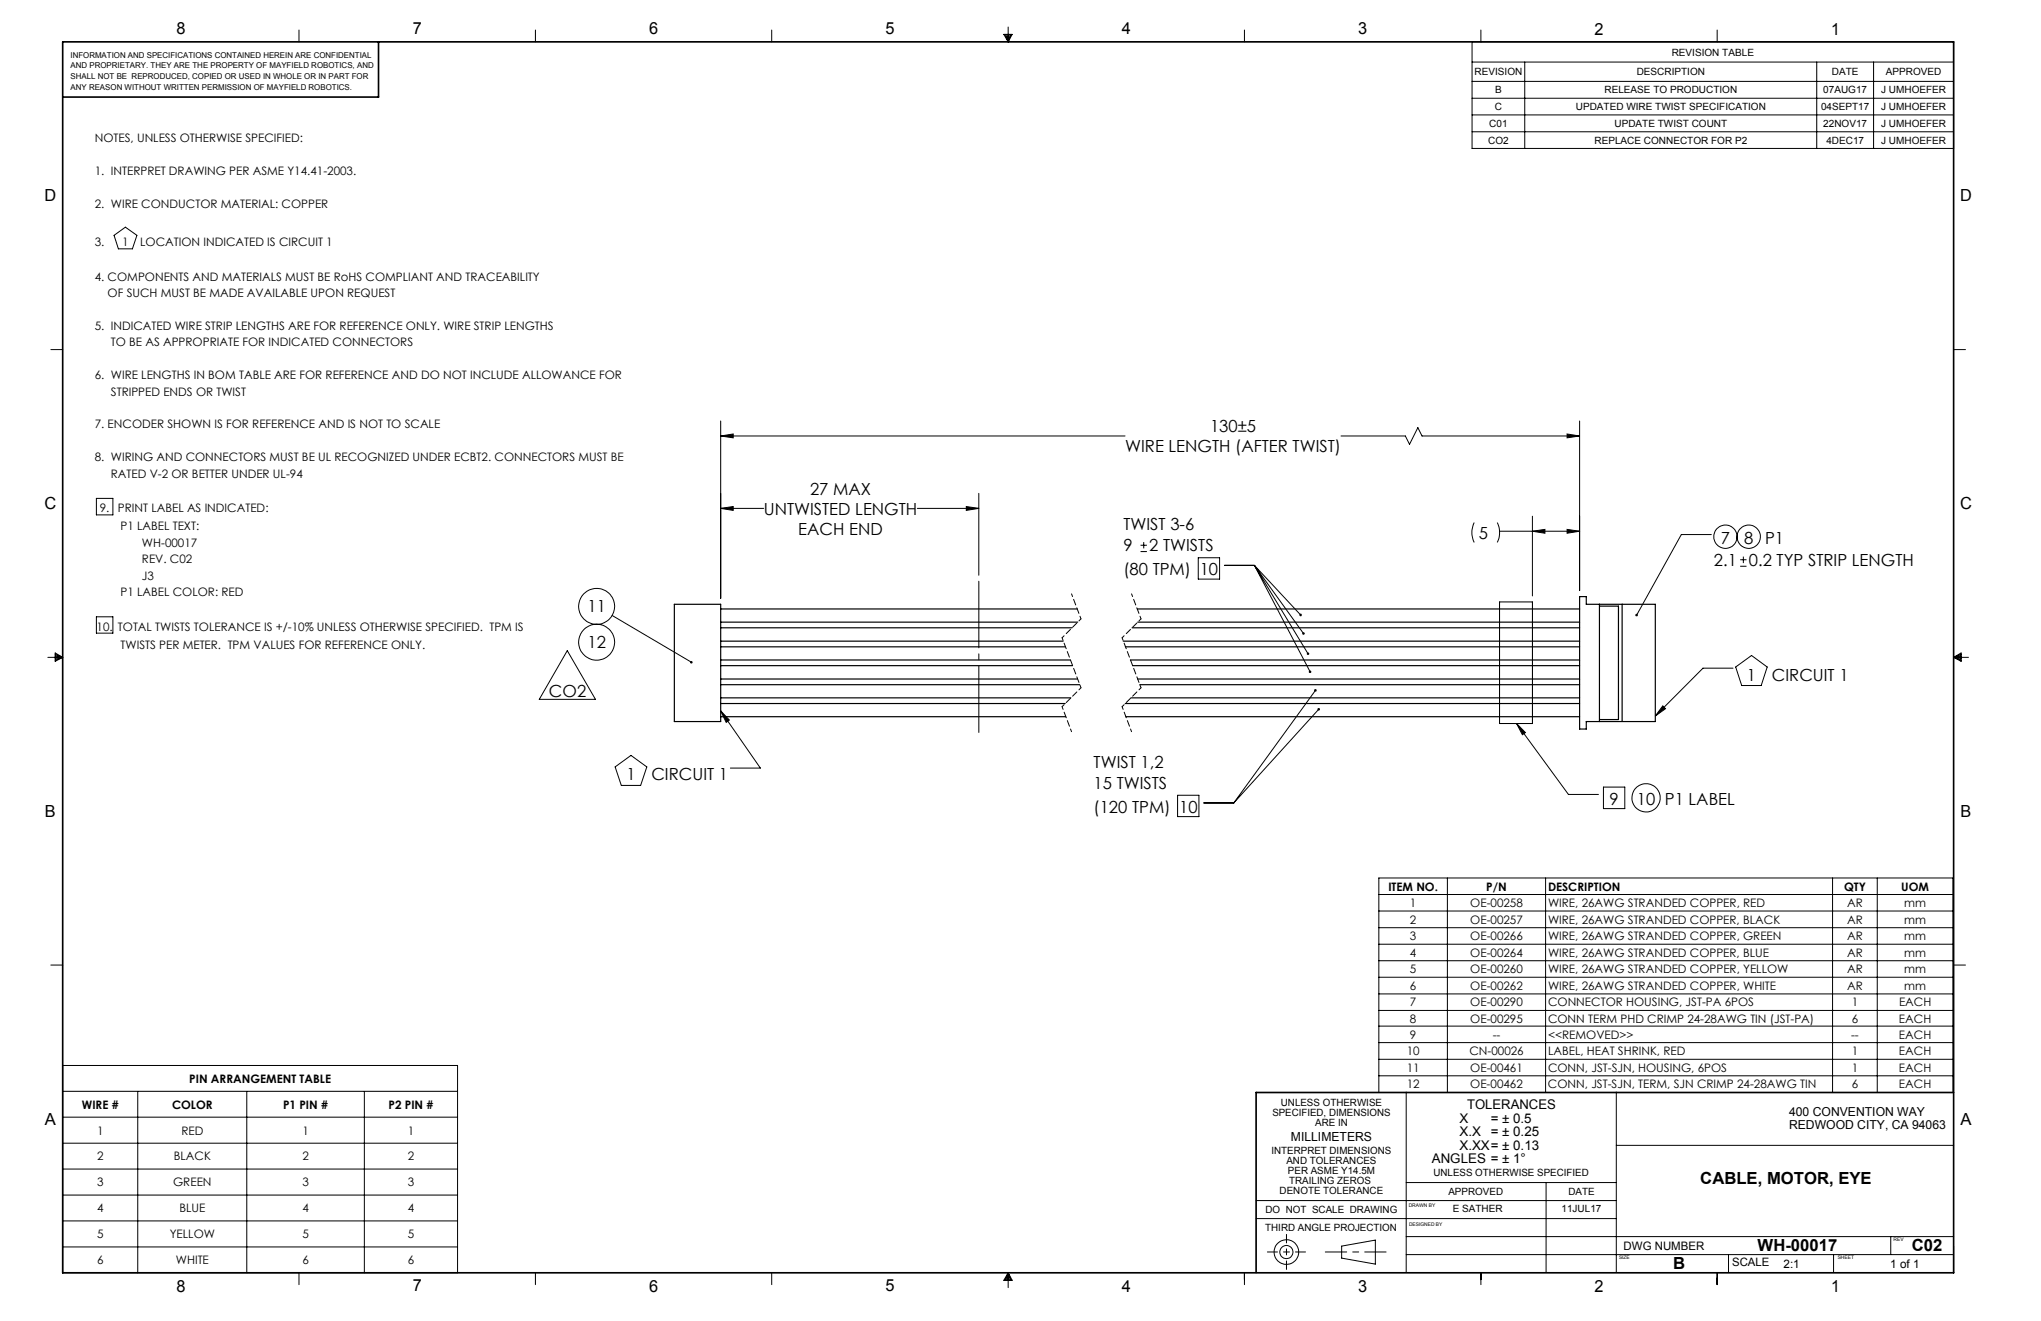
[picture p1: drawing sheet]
<svg xmlns="http://www.w3.org/2000/svg" width="432mm" height="279mm" viewBox="0 0 432 279" stroke-linecap="round" stroke-linejoin="round" font-family="sans-serif">
<g fill="none" stroke="#000" stroke-width=".21">
<path d="M63.3 6.4v2.5M113.3 6.4v2.5M163.3 6.4v2.5M212.4 7.3h1.7l-.8 1.6zM212.7 7.3l.6 1.6M213 7.3l.3 1.6M213.3 5.7v3.2M213.5 7.3l-.2 1.6M213.9 7.3l-.6 1.6M263.3 6.4v2.5M311.4 8.9h101.9v22.5h-101.9zM311.4 13.1h101.9"/>
<path d="M311.4 17.2h101.9M313.3 6.4v2.5M322.6 13.1v18.3M363.3 6.4v2.5M384.4 13.1v18.3M396.4 13.1v18.3M311.4 20.8h101.9M311.4 24.3h101.9M311.4 27.9h101.9M24.1 49.8l2.4-1.8 2.5 1.8-1 2.8h-3zM10.8 73.9h2.5M413.3 73.9h2.5"/>
<path d="M152.5 92.2l2.6-.4v.8zM152.5 89v37.5M152.5 92.2h85.5M283.7 92.2h13.6l.9 1.8 1.8-3.5 .8 1.7h33.4M331.5 91.8l2.7 .4-2.7 .4zM334.2 89v35.9M20.4 105.4h3.5v3.5h-3.5zM152.5 107.5l2.6-.4v.9zM152.5 107.5h9.1M194.1 107.5h13M204.4 107.1l2.7 .4-2.7 .5zM207.1 104.4v17.3"/>
<path d="M241.3 116.7h1.3M241.3 115.3h1.3M242 114.7v1.3M253.5 118h4.5v4.5h-4.5zM259 119.6h6.4M265.4 119.6l11.8 22.5M265.4 119.6l11.3 18.7M265.4 119.6l10.4 14.4M265.4 119.6l9.8 10.5M311.9 110.5l-.2 .3a4.8 4.8 0 0 0 .2 3.9M316.8 110.5a4.7 4.7 0 0 1 0 4.2M317.3 112.4h16.9"/>
<path d="M324.2 112.4l2.6-.4v.8zM324.2 109.2v16.8M331.5 112l2.7 .4-2.7 .4zM362.1 113.1h-6.4l-9.4 17M368.2 119.8h1.3M368.2 118.4h1.3M368.8 117.7v1.4M10.1 139h3.2M11.7 138.1l1.6 .9-1.6 .9zM11.7 138.4l1.6 .6M11.7 138.7l1.6 .3M13.3 139l-1.6 .6"/>
<path d="M13.3 139l-1.6 .3M20.4 130.5h3.5v3.4h-3.5zM120 137.6l6 10.3h-11.9zM129.5 130.2l16.8 9.9M317.3 127.3h6.9v25.7h-6.9zM413.3 139h3.2M413.3 139l1.6-.9v1.8zM413.3 139l1.6 .6M413.3 139l1.6 .3M414.9 138.4l-1.6 .6M414.9 138.7l-1.6 .3M152.5 150.4l1.8 1.9-.7 .5z"/>
<path d="M152.5 150.4l8.4 12.1h-6.4M278.3 146l-17.3 23.8M279 150l-18 19.8M320.9 153l1.8 1.9-.6 .5zM320.9 153l10.9 15h6.4M351.8 149.3l.6 .6-2.2 1.5zM366.6 141.3h-6.3l-10.1 10.1M367.2 141.1l3.4-2.5 3.3 2.5-1.3 3.9h-4.1zM130.1 162.2l3.4-2.4 3.3 2.4-1.3 3.9h-4.1zM249.1 168.2h4.5v4.5h-4.5zM254.7 169.8h6.3M339.2 166.5h4.5v4.5h-4.5z"/>
<path d="M291.7 185.7h121.5v45.4h-121.5zM291.7 189.2h121.5M291.7 192.7h121.5M291.7 196.2h121.5M291.7 199.7h121.5M306.2 185.7v45.4M327 185.7v45.4M387.7 185.7v45.4M397.2 185.7v45.4M10.8 204.1h2.5M291.7 203.2h121.5M291.7 206.7h121.5"/>
<path d="M291.7 210.2h121.5M291.7 213.7h121.5M291.7 217h121.5M413.3 204.1h2.5M13.3 225.4h83.5v43.8h-83.5zM13.3 230.8h83.5M13.3 236.3h83.5M29.1 230.8v38.4M52.2 230.8v38.4M77.1 230.8v38.4M291.7 220.5h121.5M291.7 224h121.5"/>
<path d="M291.7 227.5h121.5M297.5 231.1v38.1M341.9 231.1v38.1M13.3 241.8h83.5M13.3 247.3h83.5M13.3 252.8h83.5M13.3 258.2h83.5M265.7 257.7h76.2M265.7 253.9h76.2M297.5 250.1h44.4M327.1 250.1v19.1M341.9 242.3h71.4"/>
<path d="M13.3 263.7h83.5M63.3 269.2v2.5M113.3 269.2v2.5M163.3 269.2v2.5M213.3 269.2v3.1M213.3 269.2l.8 1.6h-1.7zM213.3 269.2l-.6 1.6M213.3 269.2l-.3 1.6M213.3 269.2l.6 1.6M213.3 269.2l.2 1.6M263.3 269.2v2.5M283.8 263.6l7.2-1.3v5.1l-7.2-1.3z"/>
<path d="M297.5 265.4h115.8M297.5 261.5h115.8M313.3 269.2v2.5M363.3 269.2v2.5M365.7 265.4v3.8M387.9 265.4v3.8M400 261.5v3.9M413.3 263.6v5.6"/>
<circle cx="365" cy="113.5" r="2.46"/>
<circle cx="370" cy="113.5" r="2.47"/>
<circle cx="126.2" cy="135.8" r="3.8"/>
<circle cx="126.2" cy="128.3" r="3.8"/>
<circle cx="348.2" cy="168.8" r="2.99"/>
<circle cx="272.2" cy="264.8" r="2.6"/>
<circle cx="272.2" cy="264.8" r="1.38"/>
</g>
<path d="M224.7 134.9l4 10.6M226.7 125.6l2 5.3M228.7 130.9l-4 4M237.4 134.9l4 10.6M239.4 125.6l2 5.3M241.4 130.9l-4 4M224.7 149.5l2 5.3M228.7 145.5l-4 4M237.4 149.5l2 5.3M241.4 145.5l-4 4" fill="none" stroke="#000" stroke-width=".21" stroke-dasharray="1.3 .6" stroke-dashoffset=".7"/>
<path d="M293.2 264.8h-12.8" fill="none" stroke="#000" stroke-width=".21" stroke-dasharray="15.2 1.3 1.3 1.3" stroke-dashoffset="10.7"/>
<path d="M276.2 264.8h-8.1" fill="none" stroke="#000" stroke-width=".21" stroke-dasharray="15.2 1.3 1.3 1.3" stroke-dashoffset="13.1"/>
<path d="M272.2 268.5v-7.4" fill="none" stroke="#000" stroke-width=".21" stroke-dasharray="15.2 1.3 1.3 1.3" stroke-dashoffset="13.4"/>
<path d="M13.3 8.9h400v260.3h-400zM80.1 8.9v11.6h-66.8M413.3 231.1h-147.6v38.1" fill="none" stroke="#000" stroke-width=".35"/>
<path d="M207.1 122.9v32" fill="none" stroke="#000" stroke-width=".21" stroke-dasharray="15.2 1.3 1.3 1.3" stroke-dashoffset="1.2"/>
<g fill="#000">
<path d="M146.1 139.8l.4 .1v.3l-.2-.1 .2 .1-.1 .1-.4-.1z"/>
<path d="M152.5 92.2l2.6-.4v.8zM331.5 91.8l2.7 .4-2.7 .4zM204.4 107.1l2.7 .4-2.7 .5zM152.5 107.5l2.6-.4v.9zM324.2 112.4l2.6-.4v.8zM331.5 112l2.7 .4-2.7 .4z"/>
<path d="M346 130l.1 .4 .2-.3-.2 .3a.27 .27 0 0 0 .4-.2 .27 .27 0 0 0-.1-.3 .27 .27 0 0 0-.4 .1zM351.8 149.3l.6 .6-2.2 1.5zM152.5 150.4l1.8 1.9-.7 .5zM277 141.9a.27 .27 0 0 0 0 .4 .27 .27 0 0 0 .3 0l-.1-.2 .1 .2 .1-.1a.27 .27 0 0 0-.1-.3 .27 .27 0 0 0-.3 0zM276.5 138v.4l.4 .1-.2-.2 .2 .2 .1-.2-.1-.3zM275.5 133.8v.1a.25 .25 0 0 0 .1 .3 .25 .25 0 0 0 .3 0l-.1-.2 .1 .2a.27 .27 0 0 0 0-.4 .27 .27 0 0 0-.4 0zM275 129.9l-.1 .1 .1 .3h.3l-.1-.2 .1 .2 .1-.2a.26 .26 0 0 0-.1-.3 .26 .26 0 0 0-.3 .1zM278.8 149.8a.27 .27 0 0 0 0 .4 .27 .27 0 0 0 .4 0 .27 .27 0 0 0 0-.4l-.2 .2 .2-.2zM278.1 145.8a.28 .28 0 0 0 0 .4 .28 .28 0 0 0 .4 0 .28 .28 0 0 0-.1-.4l-.1 .2 .1-.2zM320.9 153l1.8 1.9-.6 .5z"/>
</g>
<g fill="none" stroke="#000" stroke-width=".25">
<path d="M142.7 127.8h9.8v24.8h-9.8zM152.5 131.6h75.5M152.5 128.8h75.4M152.5 135.6h72.4M152.5 132.8h74.3M152.5 139.6h73.9M152.5 136.8h72.9M237.6 135.6h96.6M238.1 136.8h96.1M239.1 139.6h95.1M239.5 132.8h94.7M240.6 128.8h93.6"/>
<path d="M240.7 131.6h93.5M334.2 126.2h1.4v1.6h14.6v24.8h-14.6v1.6h-1.4zM338.4 127.8v24.8M338.4 128.2h4v24h-4M343.2 127.8v24.8M152.5 143.6h75.5M152.5 140.8h74.4M152.5 147.6h74.1M152.5 144.8h75.9M152.5 151.6h73M152.5 148.8h72.9M238.1 148.8h96.1"/>
<path d="M238.2 151.6h96M239.3 147.6h94.9M239.6 140.8h94.6M240.7 143.6h93.5M241.1 144.8h93.1"/>
</g>
<path d="M317.3 127.3v25.7h6.9v-25.7zM317.3 127.3v25.7h6.9v-25.7z" fill-rule="evenodd" fill="#000"/>
<g font-size="3.5">
<text x="37.3" y="7.3">8</text>
<text x="87.3" y="7.3">7</text>
<text x="137.3" y="7.3">6</text>
<text x="187.3" y="7.3">5</text>
<text x="237.3" y="7.3">4</text>
<text x="287.4" y="7.3">3</text>
<text x="337.4" y="7.3">2</text>
<text x="387.4" y="7.3">1</text>
<text x="9.4" y="42.5">D</text>
<text x="414.7" y="42.5">D</text>
<text x="238" y="95.6">WIRE LENGTH (AFTER TWIST)</text>
<text x="256" y="91.4">130±5</text>
<text x="9.4" y="107.6">C</text>
<text x="171.4" y="104.7">27 MAX</text>
<text x="414.7" y="107.7">C</text>
<text x="161.6" y="108.9">UNTWISTED LENGTH</text>
<text x="168.9" y="113.1">EACH END</text>
<text x="237.7" y="112.1">TWIST 3-6</text>
<text x="312.9" y="114">5</text>
<text x="237.7" y="116.6">9</text>
<text x="243.1" y="116.6">2 TWISTS</text>
<text x="362.6" y="119.7">2.1</text>
<text x="364.1" y="115">7</text>
<text x="369" y="115">8 P1</text>
<text x="370" y="119.7">0.2 TYP STRIP LENGTH</text>
<text x="237.7" y="121.7">(80 TPM)</text>
<text x="253.8" y="121.7">10</text>
<text x="124.3" y="129.5">11</text>
<text x="124.3" y="137.1">12</text>
<text x="369.6" y="144">1</text>
<text x="374.9" y="144">CIRCUIT 1</text>
<text x="116.1" y="147.4">CO2</text>
<text x="132.5" y="165.1">1</text>
<text x="137.8" y="165.1">CIRCUIT 1</text>
<text x="231.4" y="162.4">TWIST 1,2</text>
<text x="231.4" y="166.9">15 TWISTS</text>
<text x="9.5" y="172.7">B</text>
<text x="231.4" y="172">(120 TPM)</text>
<text x="249.5" y="172">10</text>
<text x="340.5" y="170.2">9</text>
<text x="346.3" y="170.2">10 P1 LABEL</text>
<text x="414.8" y="172.8">B</text>
<text x="9.5" y="237.9">A</text>
<text x="414.8" y="237.9">A</text>
<text x="359.7" y="250.5">CABLE, MOTOR, EYE</text>
<text x="354" y="268.5">B</text>
<text x="371.8" y="264.7">WH-00017</text>
<text x="404.5" y="264.6">C02</text>
<text x="37.3" y="273.2">8</text>
<text x="87.3" y="273.1">7</text>
<text x="137.3" y="273.2">6</text>
<text x="187.3" y="273.1">5</text>
<text x="237.3" y="273.2">4</text>
<text x="287.4" y="273.2">3</text>
<text x="337.4" y="273.2">2</text>
<text x="387.4" y="273.2">1</text>
</g>
<g font-size="2.8">
<text x="308.8" y="237.5">X</text>
<text x="310.4" y="234.6">TOLERANCES</text>
<text x="315.4" y="237.5">= ± 0.5</text>
<text x="308.8" y="243.2">X.XX= ± 0.13</text>
<text x="308.8" y="240.3">X.X</text>
<text x="315.4" y="240.3">= ± 0.25</text>
<text x="302.9" y="246.1">ANGLES = ± 1°</text>
</g>
<g font-size="2.6">
<text x="378.5" y="238.9">REDWOOD CITY, CA 94063</text>
<text x="378.5" y="236.1">400 CONVENTION WAY</text>
<text x="273.1" y="241.4">MILLIMETERS</text>
</g>
<g font-size="2.5">
<text x="20" y="30.1">NOTES, UNLESS OTHERWISE SPECIFIED:</text>
<text x="20" y="37.1">1. INTERPRET DRAWING PER ASME Y14.41-2003.</text>
<text x="20" y="44">2. WIRE CONDUCTOR MATERIAL: COPPER</text>
<text x="20" y="52">3.</text>
<text x="25.9" y="52">1</text>
<text x="29.7" y="52">LOCATION INDICATED IS CIRCUIT 1</text>
<text x="20" y="59.4">4. COMPONENTS AND MATERIALS MUST BE RoHS COMPLIANT AND TRACEABILITY</text>
<text x="22.8" y="62.9">OF SUCH MUST BE MADE AVAILABLE UPON REQUEST</text>
<text x="20" y="69.8">5. INDICATED WIRE STRIP LENGTHS ARE FOR REFERENCE ONLY. WIRE STRIP LENGTHS</text>
<text x="23.5" y="73.3">TO BE AS APPROPRIATE FOR INDICATED CONNECTORS</text>
<text x="20" y="80.2">6. WIRE LENGTHS IN BOM TABLE ARE FOR REFERENCE AND DO NOT INCLUDE ALLOWANCE FOR</text>
<text x="23.5" y="83.7">STRIPPED ENDS OR TWIST</text>
<text x="20" y="90.6">7. ENCODER SHOWN IS FOR REFERENCE AND IS NOT TO SCALE</text>
<text x="20" y="97.6">8. WIRING AND CONNECTORS MUST BE UL RECOGNIZED UNDER ECBT2. CONNECTORS MUST BE</text>
<text x="23.5" y="101">RATED V-2 OR BETTER UNDER UL-94</text>
<text x="21.1" y="108.3">9.</text>
<text x="24.9" y="108.3">PRINT LABEL AS INDICATED:</text>
<text x="25.5" y="112.2">P1 LABEL TEXT:</text>
<text x="30" y="115.7">WH-00017</text>
<text x="30" y="119.1">REV. C02</text>
<text x="30" y="122.6">J3</text>
<text x="25.5" y="126.1">P1 LABEL COLOR: RED</text>
<text x="20.4" y="133.4">10.</text>
<text x="24.9" y="133.4">TOTAL TWISTS TOLERANCE IS +/-10% UNLESS OTHERWISE SPECIFIED. TPM IS</text>
<text x="25.5" y="137.2">TWISTS PER METER. TPM VALUES FOR REFERENCE ONLY.</text>
<text x="293.7" y="188.4">ITEM NO.</text>
<text x="298.3" y="191.9">1</text>
<text x="311.1" y="191.9">OE-00258</text>
<text x="314.5" y="188.4">P/N</text>
<text x="327.5" y="188.4">DESCRIPTION</text>
<text x="327.5" y="191.9">WIRE, 26AWG STRANDED COPPER, RED</text>
<text x="390.1" y="188.4">QTY</text>
<text x="390.8" y="191.9">AR</text>
<text x="402.2" y="188.4">UOM</text>
<text x="402.9" y="191.9">mm</text>
<text x="298.3" y="195.4">2</text>
<text x="311.1" y="195.4">OE-00257</text>
<text x="327.5" y="195.4">WIRE, 26AWG STRANDED COPPER, BLACK</text>
<text x="390.8" y="195.4">AR</text>
<text x="402.9" y="195.4">mm</text>
<text x="298.3" y="198.9">3</text>
<text x="298.3" y="202.4">4</text>
<text x="311.1" y="198.9">OE-00266</text>
<text x="311.1" y="202.4">OE-00264</text>
<text x="327.5" y="198.9">WIRE, 26AWG STRANDED COPPER, GREEN</text>
<text x="327.5" y="202.4">WIRE, 26AWG STRANDED COPPER, BLUE</text>
<text x="390.8" y="198.9">AR</text>
<text x="390.8" y="202.4">AR</text>
<text x="402.9" y="198.9">mm</text>
<text x="402.9" y="202.4">mm</text>
<text x="298.3" y="205.9">5</text>
<text x="298.3" y="209.4">6</text>
<text x="311.1" y="205.9">OE-00260</text>
<text x="311.1" y="209.4">OE-00262</text>
<text x="327.5" y="205.9">WIRE, 26AWG STRANDED COPPER, YELLOW</text>
<text x="327.5" y="209.4">WIRE, 26AWG STRANDED COPPER, WHITE</text>
<text x="390.8" y="205.9">AR</text>
<text x="390.8" y="209.4">AR</text>
<text x="402.9" y="205.9">mm</text>
<text x="402.9" y="209.4">mm</text>
<text x="298.3" y="212.9">7</text>
<text x="311.1" y="212.9">OE-00290</text>
<text x="327.5" y="212.9">CONNECTOR HOUSING, JST-PA 6POS</text>
<text x="391.8" y="212.9">1</text>
<text x="401.8" y="212.9">EACH</text>
<text x="298.3" y="219.7">9</text>
<text x="298.3" y="216.3">8</text>
<text x="311.1" y="216.3">OE-00295</text>
<text x="315.8" y="219.7">--</text>
<text x="327.5" y="219.7">&lt;&lt;REMOVED&gt;&gt;</text>
<text x="327.5" y="216.3">CONN TERM PHD CRIMP 24-28AWG TIN (JST-PA)</text>
<text x="391.6" y="219.7">--</text>
<text x="391.8" y="216.3">6</text>
<text x="401.8" y="216.3">EACH</text>
<text x="401.8" y="219.7">EACH</text>
<text x="297.6" y="226.7">11</text>
<text x="297.6" y="223.2">10</text>
<text x="310.9" y="223.2">CN-00026</text>
<text x="311.1" y="226.7">OE-00461</text>
<text x="327.5" y="226.7">CONN, JST-SJN, HOUSING, 6POS</text>
<text x="327.5" y="223.2">LABEL, HEAT SHRINK, RED</text>
<text x="391.8" y="226.7">1</text>
<text x="391.8" y="223.2">1</text>
<text x="401.8" y="226.7">EACH</text>
<text x="401.8" y="223.2">EACH</text>
<text x="40" y="229">PIN ARRANGEMENT TABLE</text>
<text x="297.6" y="230.2">12</text>
<text x="311.1" y="230.2">OE-00462</text>
<text x="327.5" y="230.2">CONN, JST-SJN, TERM, SJN CRIMP 24-28AWG TIN</text>
<text x="391.8" y="230.2">6</text>
<text x="401.7" y="230.2">EACH</text>
<text x="17.3" y="234.5">WIRE #</text>
<text x="20.5" y="240">1</text>
<text x="36.4" y="234.5">COLOR</text>
<text x="38.4" y="240">RED</text>
<text x="59.9" y="234.5">P1 PIN #</text>
<text x="64" y="240">1</text>
<text x="82.2" y="234.5">P2 PIN #</text>
<text x="86.3" y="240">1</text>
<text x="20.5" y="245.4">2</text>
<text x="36.8" y="245.4">BLACK</text>
<text x="64" y="245.4">2</text>
<text x="86.3" y="245.4">2</text>
<text x="20.5" y="250.9">3</text>
<text x="36.6" y="250.9">GREEN</text>
<text x="64" y="250.9">3</text>
<text x="86.3" y="250.9">3</text>
<text x="20.5" y="256.4">4</text>
<text x="37.9" y="256.4">BLUE</text>
<text x="64" y="256.4">4</text>
<text x="86.3" y="256.4">4</text>
<text x="20.5" y="261.9">5</text>
<text x="35.9" y="261.9">YELLOW</text>
<text x="64" y="261.9">5</text>
<text x="86.3" y="261.9">5</text>
<text x="20.5" y="267.4">6</text>
<text x="37.2" y="267.4">WHITE</text>
<text x="64" y="267.4">6</text>
<text x="86.3" y="267.4">6</text>
<text x="343.5" y="264.3">DWG NUMBER</text>
<text x="377.3" y="268.1">2:1</text>
<text x="399.9" y="268.1">1 of 1</text>
</g>
<text font-size="2.4" x="366.5" y="267.8">SCALE</text>
<g font-size="2.1">
<text x="353.7" y="11.8">REVISION TABLE</text>
<text x="312" y="15.9">REVISION</text>
<text x="346.3" y="15.9">DESCRIPTION</text>
<text x="387.6" y="15.9">DATE</text>
<text x="399" y="15.9">APPROVED</text>
<text x="316.3" y="23.3">C</text>
<text x="316.3" y="19.8">B</text>
<text x="333.4" y="23.3">UPDATED WIRE TWIST SPECIFICATION</text>
<text x="339.4" y="19.8">RELEASE TO PRODUCTION</text>
<text x="385.3" y="23.3">04SEPT17</text>
<text x="385.7" y="19.8">07AUG17</text>
<text x="398" y="19.8">J UMHOEFER</text>
<text x="398" y="23.3">J UMHOEFER</text>
<text x="315.1" y="26.9">C01</text>
<text x="341.6" y="26.9">UPDATE TWIST COUNT</text>
<text x="385.7" y="26.9">22NOV17</text>
<text x="398" y="26.9">J UMHOEFER</text>
<text x="314.8" y="30.4">CO2</text>
<text x="337.3" y="30.4">REPLACE CONNECTOR FOR P2</text>
<text x="386.4" y="30.4">4DEC17</text>
<text x="398" y="30.4">J UMHOEFER</text>
<text x="269.2" y="236.1">SPECIFIED, DIMENSIONS</text>
<text x="271" y="234">UNLESS OTHERWISE</text>
<text x="278.2" y="238.3">ARE IN</text>
<text x="269" y="244">INTERPRET DIMENSIONS</text>
<text x="272.2" y="246.1">AND TOLERANCES</text>
<text x="272.5" y="248.2">PER ASME Y14.5M</text>
<text x="272.8" y="250.4">TRAILING ZEROS</text>
<text x="303.3" y="248.8">UNLESS OTHERWISE SPECIFIED</text>
<text x="267.7" y="256.6">DO NOT SCALE DRAWING</text>
<text x="270.7" y="252.5">DENOTE TOLERANCE</text>
<text x="306.4" y="252.7">APPROVED</text>
<text x="307.3" y="256.4">E SATHER</text>
<text x="330.4" y="256.4">11JUL17</text>
<text x="331.8" y="252.7">DATE</text>
<text x="267.7" y="260.3">THIRD ANGLE PROJECTION</text>
</g>
<g font-size="1.7">
<text x="14.9" y="12.2">INFORMATION AND SPECIFICATIONS CONTAINED HEREIN ARE CONFIDENTIAL</text>
<text x="14.9" y="14.5">AND PROPRIETARY. THEY ARE THE PROPERTY OF MAYFIELD ROBOTICS, AND</text>
<text x="14.9" y="16.7">SHALL NOT BE REPRODUCED, COPIED OR USED IN WHOLE OR IN PART FOR</text>
<text x="14.9" y="19">ANY REASON WITHOUT WRITTEN PERMISSION OF MAYFIELD ROBOTICS.</text>
</g>
<g font-size="1.1">
<text x="298" y="255.2">DRAWN BY</text>
<text x="298.1" y="259.2">DESIGNED BY</text>
<text x="400.6" y="262.6">REV</text>
<text x="342.5" y="266.3">SIZE</text>
<text x="388.8" y="266.4">SHEET</text>
</g>
</svg>
